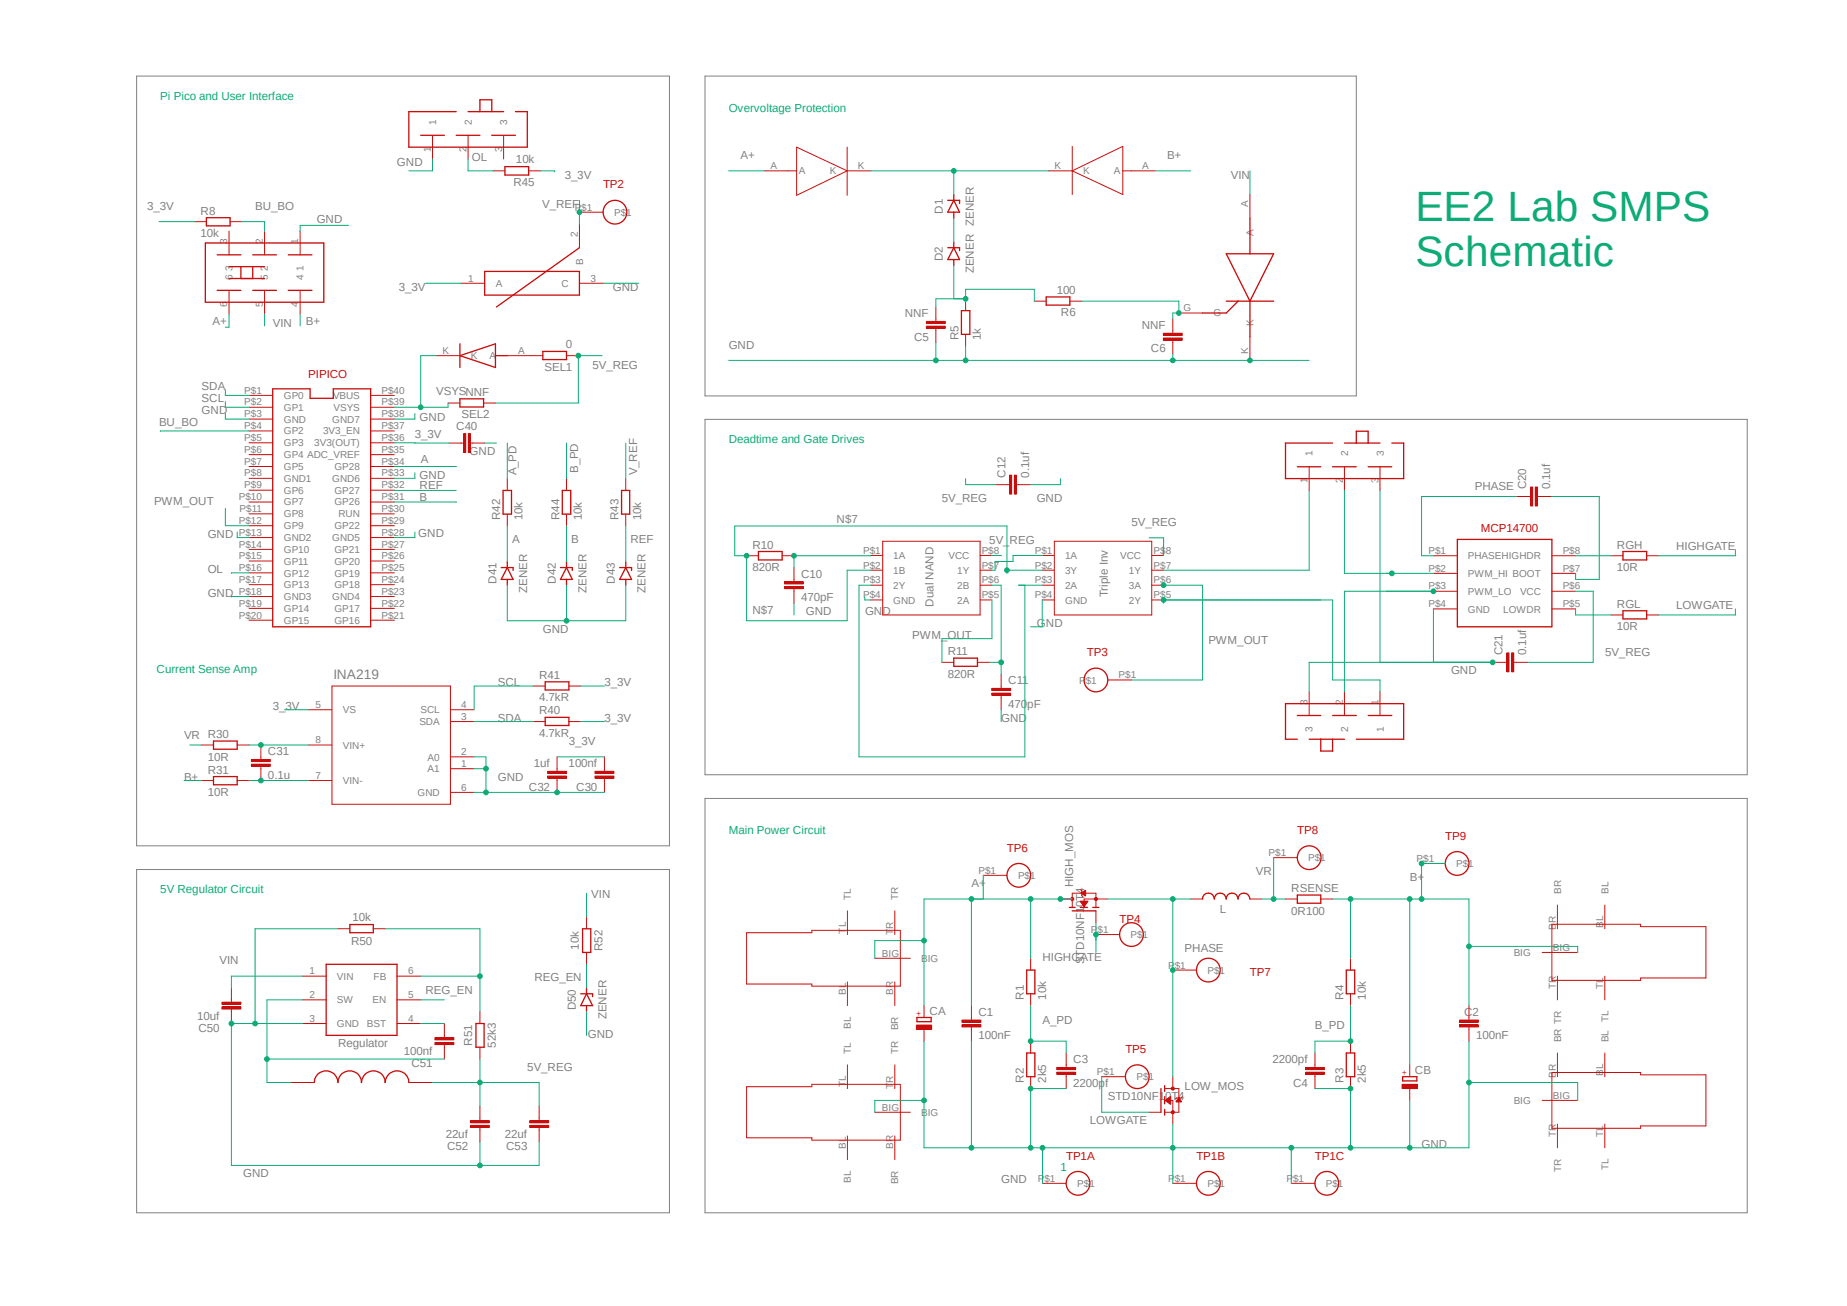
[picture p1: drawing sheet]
<svg xmlns="http://www.w3.org/2000/svg" width="297mm" height="210mm" viewBox="0 0 297 210" stroke-linecap="round" stroke-linejoin="round" font-family="sans-serif">
<path d="M21.9 12.1l259.2 183.1M281.1 12.1l-259.2 183.1" fill="none" stroke="#fff" stroke-width=".16"/>
<path d="M22 12.2h85.7v123.8h-85.7zM113.4 12.2h104.7v51.5h-104.7zM113.4 67.4h167.6v57.2h-167.6zM22 139.8h85.7v55.2h-85.7zM113.4 128.4h167.6v66.6h-167.6z" fill="none" stroke="#808080" stroke-width=".16"/>
<g fill="none" stroke="#c90d0c" stroke-width=".16">
<path d="M93.2 36v3.8M74.1 45.6h3.8M93.2 45.6h3.8M32.4 119.8h1.9M38.1 119.8h1.9M42 119.8v2.3M49.6 114.1h3.8M49.6 119.8h3.8M53.4 110.3h19v19h-19zM72.4 116h3.8M72.4 114.1h3.8M85.8 110.3h1.9"/>
<path d="M91.5 110.3h1.9M32.4 125.5h1.9M38.1 125.5h1.9M40.4 122.9h3.1v.3h-3.1zM40.4 122.1h3.1v.4h-3.1zM42 123.2v2.3M49.6 125.5h3.8M72.4 123.6h3.8M72.4 121.7h3.8M72.4 127.4h3.8M88.1 124h3v.4h-3zM88.1 124.8h3v.3h-3z"/>
<path d="M89.6 121.7v2.3M89.6 125.1v2.3M95.7 124h3v.4h-3zM95.7 124.8h3v.3h-3zM97.2 121.7v2.3M97.2 125.1v2.3M187.3 177h1.3v1.9M187.3 175h2.3v3.9h-2.3M190.1 176.4l-.2 .2h-.7l-.2 .1"/>
</g>
<path d="M93.2 39.8l-13.4 9.6M77.9 43.6h15.3v3.9h-15.3zM34.3 119.2h3.8v1.3h-3.8zM87.7 109.6h3.8v1.4h-3.8zM34.3 124.9h3.8v1.3h-3.8zM186.7 175v3.9M187.3 174.6v.9M187.3 176.4v1.1M187.3 178.4v.9" fill="none" stroke="#c90d0c" stroke-width=".21"/>
<path d="M40.4 123.1h3.1M40.4 122.3h3.1M88.1 124.2h3M88.1 125h3M95.7 124.2h3M95.7 125h3" fill="none" stroke="#c90d0c" stroke-width=".34"/>
<circle cx="188.6" cy="178.9" r=".25" fill="#c90d0c"/>
<circle cx="188.6" cy="178.9" r=".25" fill="none" stroke="#c90d0c" stroke-width=".16"/>
<circle cx="188.6" cy="175.1" r=".25" fill="#c90d0c"/>
<g fill="none" stroke="#c90d0c" stroke-width=".16">
<path d="M184.8 178.9h1.9M188.6 173.1v1.9M188.6 178.9v1.9"/>
<circle cx="188.6" cy="175.1" r=".25"/>
</g>
<path d="M189.6 176.5l.3 .7h-.8z" fill-rule="evenodd" fill="#c90d0c"/>
<path d="M189.6 176.5l.3 .7h-.8z" fill="none" stroke="#c90d0c" stroke-width=".16"/>
<path d="M187.4 177l.9-.6-.1 1.2z" fill-rule="evenodd" fill="#c90d0c"/>
<path d="M187.4 177l.9-.6-.1 1.2z" fill="none" stroke="#c90d0c" stroke-width=".16"/>
<path d="M225.6 173.1h2.2v.7h-2.2z" fill="none" stroke="#c90d0c" stroke-width=".21"/>
<path d="M225.5 174.4h2.4v.6h-2.4z" fill-rule="evenodd" fill="#c90d0c"/>
<path d="M225.5 174.4h2.4v.6h-2.4zM226.7 171.2v1.9M226.7 175v2" fill="none" stroke="#c90d0c" stroke-width=".16"/>
<path d="M147.4 163.6h2.3v.7h-2.3z" fill="none" stroke="#c90d0c" stroke-width=".21"/>
<path d="M147.4 164.8h2.4v.7h-2.4z" fill-rule="evenodd" fill="#c90d0c"/>
<g fill="none" stroke="#c90d0c" stroke-width=".16">
<path d="M120.1 89.4h1.9M125.8 89.4h1.9M126.2 94.3h3v.4h-3zM126.2 93.6h3v.3h-3zM127.7 91.3v2.3M127.7 94.7v2.3M259.1 89.4h1.9M259.1 98.9h1.9M264.8 89.4h1.9M264.8 98.9h1.9M151.5 106.5h1.9M157.2 106.5h1.9"/>
<path d="M159.5 111.5h3v.3h-3zM159.5 110.7h3v.3h-3zM161 108.4v2.3M161 111.8v2.3M240 106.5h2.3M242.3 105h.4v3h-.4zM243.1 105h.3v3h-.3zM243.5 106.5h2.2M228.6 138.9h3.8M158.1 140.8h3.8M165.7 154.1v1.9M165.7 159.8v1.9"/>
<path d="M172.4 145.9v-2.3h3.8v2.3M173.7 143l.2 .3v.7l.2 .2M176.2 144.6h-1.9v1.3M191.5 144.6h1.9M201 144.6h1.9M206.7 144.6h1.9M212.4 144.6h1.9M147.4 164.8h2.4v.7h-2.4zM148.6 161.7v1.9M148.6 165.5v1.9M154.7 164.8h3v.3h-3zM154.7 164h3v.4h-3z"/>
<path d="M156.2 161.7v2.3M156.2 165.1v2.3M165.7 167.4v1.9M165.7 173.1v1.9M177.2 173.1h3.8M234.7 164.8h3v.3h-3zM234.7 164h3v.4h-3zM236.2 161.7v2.3M236.2 165.1v2.3M167.6 190.3h3.8M188.6 190.3h3.8M207.6 190.3h3.9"/>
</g>
<g fill="none" stroke="#c90d0c" stroke-width=".21">
<path d="M122 88.7h3.8v1.3h-3.8zM261 88.7h3.8v1.3h-3.8zM261 98.2h3.8v1.3h-3.8zM153.4 105.8h3.8v1.3h-3.8zM165.1 156h1.3v3.8h-1.3zM172 145.9h.9M172.4 146.5h3.8M173.7 145.9h1.2M175.7 145.9h1M193.4 144.6a.95 .95 0 0 1 .9-1 .95 .95 0 0 1 1 1 .95 .95 0 0 1 .9-1 .95 .95 0 0 1 1 1 .95 .95 0 0 1 .9-1 .95 .95 0 0 1 1 1 .95 .95 0 0 1 .9-1 .95 .95 0 0 1 1 1M208.6 143.9h3.8v1.3h-3.8zM165.1 169.3h1.3v3.8h-1.3z"/>
<circle cx="234.3" cy="138.9" r="1.91"/>
<circle cx="163.8" cy="140.8" r="1.91"/>
<circle cx="182.9" cy="173.1" r="1.91"/>
<circle cx="173.4" cy="190.3" r="1.91"/>
<circle cx="194.3" cy="190.3" r="1.91"/>
<circle cx="213.4" cy="190.3" r="1.91"/>
</g>
<path d="M126.2 94.5h3M126.2 93.7h3M159.5 111.6h3M159.5 110.9h3M242.5 105v3M243.2 105v3M154.7 165h3M154.7 164.2h3M234.7 165h3M234.7 164.2h3" fill="none" stroke="#c90d0c" stroke-width=".34"/>
<circle cx="176.2" cy="144.6" r=".25" fill="#c90d0c"/>
<circle cx="176.2" cy="144.6" r=".25" fill="none" stroke="#c90d0c" stroke-width=".16"/>
<circle cx="172.4" cy="144.6" r=".25" fill="#c90d0c"/>
<g fill="none" stroke="#c90d0c" stroke-width=".16">
<path d="M170.5 144.6h1.9M176.2 144.6h1.9M176.2 146.5v1.9"/>
<circle cx="172.4" cy="144.6" r=".25"/>
</g>
<path d="M173.8 143.6l.8-.4v.9z" fill-rule="evenodd" fill="#c90d0c"/>
<path d="M173.8 143.6l.8-.4v.9z" fill="none" stroke="#c90d0c" stroke-width=".16"/>
<path d="M173.7 144.9h1.3l-.7 .9z" fill-rule="evenodd" fill="#c90d0c"/>
<g fill="none" stroke="#c90d0c" stroke-width=".16">
<path d="M31.3 35.6h1.9M36.8 37.2v3.8M37 35.6h1.9M42.5 37.2v3.8M48.3 37.2v3.8M69.6 21.8v3.8M75.3 21.8v3.8M79.3 27.5h1.9M81 21.8v3.8M85 27.5h1.9M93.2 34.1h3.8M122.9 27.5h5.2"/>
<path d="M128.1 23.7l8.1 3.8-8.1 3.9zM136.2 27.5h3.8M136.2 23.7v7.7M168.6 27.5h3.8M172.4 27.5l8.2-4v7.8zM172.4 23.5v7.8M180.6 27.5h5.2M201 31.3v3.8M36.8 46.7v3.8M42.5 46.7v3.8M48.3 46.7v3.8M70.1 57.2h3.9"/>
<path d="M81.6 57.2h5.7M91.1 57.2h1.9M149 51.7h3v.3h-3zM149 52.5h3v.3h-3zM150.5 49.4v2.2M150.5 52.8v2.3M155.3 48v2M155.3 53.8v1.9M166.3 48.4h1.9M172 48.4h1.9M187.1 53.6h3v.3h-3zM187.1 54.4h3v.3h-3z"/>
<path d="M188.6 51.3v2.3M188.6 54.7v2.3M189.6 50.3h3.8M201 54.1v3.9M40 63.6h3.9M40 65.5h3.9M40 67.4h3.9M40 69.3h3.9M40 71.2h3.9M40 73.1h3.9M40 75h3.9M40 76.9h3.9"/>
<path d="M40 78.8h3.9M59.6 63.6h3.8M59.6 65.5h3.8M59.6 67.4h3.8M59.6 69.3h3.8M59.6 71.2h3.8M59.6 73.1h3.8M59.6 75h3.8M59.6 76.9h3.8M59.6 78.8h3.8M72.1 64.8h1.9M72.2 71.2h2.3"/>
<path d="M74.5 69.7h.4v3.1h-.4zM75.3 69.7h.3v3.1h-.3zM75.6 71.2h2.3M77.8 64.8h1.9M81.6 77v1.9M91.1 77v1.9M100.6 77v1.9M160 77.9h2.3M162.3 76.4h.4v3.1h-.4zM163.1 76.4h.3v3.1h-.3zM163.4 77.9h2.3M210.5 75.1v3.8"/>
<path d="M216.2 75.1v3.8M221.9 75.1v3.8M243.8 79.8h2.3M246.1 78.3h.4v3.1h-.4zM246.9 78.3h.3v3.1h-.3zM247.3 79.8h2.3M40 80.7h3.9M40 82.6h3.9M40 84.5h3.9M40 86.4h3.9M40 88.3h3.9M40 90.2h3.9"/>
<path d="M40 92.1h3.9M40 94h3.9M40 95.9h3.9M40 97.8h3.9M40 99.7h3.9M59.6 80.7h3.8M59.6 82.6h3.8M59.6 84.5h3.8M59.6 86.4h3.8M59.6 88.3h3.8M59.6 90.2h3.8M59.6 92.1h3.8"/>
<path d="M59.6 94h3.8M59.6 95.9h3.8M59.6 97.8h3.8M59.6 99.7h3.8M81.6 82.7v1.9M91.1 82.7v1.9M100.6 82.7v1.9M140 89.3h1.9M140 91.7h1.9M140 94.1h1.9M140 96.5h1.9M141.9 87h15.7v11.9h-15.7z"/>
<path d="M157.6 89.3h1.9M157.6 91.7h1.9M157.6 94.1h1.9M157.6 96.5h1.9M167.6 89.3h1.9M167.6 91.7h1.9M167.6 94.1h1.9M167.6 96.5h1.9M169.5 87h15.7v11.9h-15.7zM185.2 89.3h1.9M185.2 91.7h1.9M185.2 94.1h1.9"/>
<path d="M185.2 96.5h1.9M230.5 89.4h3.8M230.5 92.2h3.8M230.5 95.1h3.8M230.5 97.9h3.8M249.6 89.4h3.8M249.6 92.2h3.8M249.6 95.1h3.8M249.6 97.9h3.8M85.8 116h1.9M91.5 116h1.9M178.1 109.3h3.8"/>
<path d="M210.5 111.3v3.8M216.2 111.3v3.8M221.9 111.3v3.8M204.8 137.9h3.8M37.2 158.9v2.3M48.6 157h3.9M54.4 149.4h1.9M60 149.4h1.9M63.8 157h3.8M94.3 147.4v2M94.3 153.2v1.9M120.1 150h10.5v-.4h14.2v9h-14.2v-.4h-10.5z"/>
<path d="M136.3 146.5v3.8M136.3 157.9v3.8M140.7 154.1h5.7M143.9 146.5v3.8M143.9 157.9v3.8M173.7 144.9h1.3l-.7 .9zM176.2 150.3h3.8M188.6 156h3.8M217.2 154.1v1.9M217.2 159.8v1.9M248 153.2h5.7M249.6 148.6h14.2v.4h10.5v8.3h-10.5v.3h-14.2z"/>
<path d="M250.4 145.5v3.9M250.4 157v3.8M258.1 145.5v3.9M258.1 157v3.8M35.7 161.2h3v.3h-3zM35.7 161.9h3v.4h-3zM37.2 162.3v2.3M46.7 174.1h3.8M48.6 160.8h3.9M48.6 164.6h3.9M63.8 160.8h3.8M63.8 164.6h3.8"/>
<path d="M65.7 174.1h3.9M69.9 166.9h3.1v.3h-3.1zM69.9 167.6h3.1v.4h-3.1zM71.5 164.6v2.3M71.5 168v2.3M77.2 162.7v1.9M77.2 168.4v1.9M77.2 177.9v2.3M86.7 177.9v2.3M120.1 174.8h10.5v-.4h14.2v8.9h-14.2v-.3h-10.5zM136.3 171.2v3.8M140.7 178.9h5.7"/>
<path d="M143.9 171.2v3.8M169.9 172.4h3.1v.4h-3.1zM169.9 171.7h3.1v.3h-3.1zM171.4 169.3v2.3M171.4 172.8v2.2M209.9 171.7h3.1v.3h-3.1zM209.9 172.4h3.1v.4h-3.1zM211.5 169.3v2.3M211.5 172.8v2.2M217.2 167.4v1.9M217.2 173.1v1.9M248 177h5.7"/>
<path d="M249.6 172.5h14.2v.3h10.5v8.3h-10.5v.3h-14.2zM250.4 169.3v3.8M258.1 169.3v3.8M75.6 180.2h3.1v.4h-3.1zM75.6 181h3.1v.3h-3.1zM77.2 181.3v2.3M85.2 180.2h3v.4h-3zM85.2 181h3v.3h-3zM86.7 181.3v2.3M136.3 182.7v3.8M143.9 182.7v3.8M250.4 180.8v3.8"/>
<path d="M258.1 180.8v3.8"/>
</g>
<g fill="none" stroke="#c90d0c" stroke-width=".21">
<path d="M73.4 17.9h-7.7v5.8h19.1v-5.8h-1.9M75.3 17.9h5.7M77.2 17.9v-1.9h1.9v1.9M33 39.1h19.1v9.5h-19.1zM33.2 35h3.8v1.3h-3.8zM67.6 21.8h3.9M73.4 21.8h3.8M79.1 21.8h3.8M81.2 26.8h3.8v1.4h-3.8zM152.4 32.2h1.9v.5M152.4 39.8h1.9v.5M153.4 32.2l.9 1.9h-1.9z"/>
<path d="M153.4 31.3v.9M153.4 34.1v1M153.4 38.9v.9M153.4 39.8l.9 1.9h-1.9zM201 35.1v5.7M34.9 41h3.8M34.9 46.7h3.8M36.8 42.9h5.7M36.8 44.8h5.7M38.7 42.9v1.9M40.6 41h3.8M40.6 42.9v1.9"/>
<path d="M40.6 46.7h3.8M46.4 41h3.8M46.4 46.7h3.8M74 57.2l5.7-1.9v3.8zM74 55.3v3.8M79.7 57.2h1.9M87.3 56.5h3.8v1.3h-3.8zM153.4 41.7v1M154.6 50h1.4v3.8h-1.4zM168.2 47.8h3.8v1.3h-3.8zM197.2 40.8h7.6l-3.8 7.6zM197.2 48.4h7.6"/>
<path d="M199.1 48.4l-1.9 1.9h-3.8M201 48.4v5.7M43.9 62.5h6v1.6h3.7v-1.6h6v38.3h-15.7zM74 64.1h3.8v1.3h-3.8zM80.9 78.9h1.4v3.8h-1.4zM90.4 78.9h1.4v3.8h-1.4zM99.9 78.9h1.4v3.8h-1.4zM208.6 75.1h3.8M214.3 71.2h-7.6v5.8h19v-5.8h-1.9M214.3 75.1h3.8M216.2 71.2h5.7M218.1 71.2v-1.9h1.9v1.9"/>
<path d="M220 75.1h3.8M80.6 91.3h1.9v.4M81.6 91.3l.9 1.9h-1.9zM81.6 90.3v1M81.6 93.2v.9M90.1 91.3h1.9v.4M91.1 91.3l.9 1.9h-1.9zM91.1 90.3v1M91.1 93.2v.9M99.7 91.3h1.9v.4M100.6 91.3l1 1.9h-1.9zM100.6 90.3v1"/>
<path d="M100.6 93.2v.9M234.4 86.7h15.2v14.1h-15.2zM87.7 115.4h3.8v1.3h-3.8zM208.6 115.1h3.8M208.6 118.9h-1.9v-5.7h19v5.7h-7.6M210.5 118.9h5.7M212.4 118.9v1.9h1.9v-1.9M214.3 115.1h3.8M220 115.1h3.8M52.5 155.1h11.3v11.4h-11.3zM56.3 148.7h3.7v1.3h-3.7zM93.4 159.8h1.9v.5"/>
<path d="M93.7 149.4h1.3v3.8h-1.3zM94.3 159.8l1 1.9h-1.9zM94.3 158.9v.9M216.5 156h1.3v3.8h-1.3zM50.5 174.1a1.91 1.91 0 0 1 2-1.9 1.91 1.91 0 0 1 1.9 1.9 1.88 1.88 0 0 1 1.8-1.9 1.88 1.88 0 0 1 1.9 1.9 1.91 1.91 0 0 1 1.9-1.9 1.91 1.91 0 0 1 1.9 1.9 1.91 1.91 0 0 1 1.9-1.9 1.91 1.91 0 0 1 1.9 1.9M76.5 164.6h1.4v3.8h-1.4zM94.3 161.7v1M216.5 169.3h1.3v3.8h-1.3z"/>
<circle cx="98.9" cy="34.1" r="1.91"/>
<circle cx="176.2" cy="109.3" r="1.91"/>
<circle cx="210.5" cy="137.9" r="1.91"/>
<circle cx="181.9" cy="150.3" r="1.91"/>
<circle cx="194.3" cy="156" r="1.91"/>
</g>
<g fill="none" stroke="#c90d0c" stroke-width=".34">
<path d="M149 51.9h3M149 52.6h3M187.1 53.8h3M187.1 54.5h3M74.7 69.7v3.1M75.5 69.7v3.1M162.5 76.4v3.1M163.3 76.4v3.1M246.3 78.3v3.1M247.1 78.3v3.1M35.7 161.3h3M35.7 162.1h3"/>
<path d="M69.9 167h3.1M69.9 167.8h3.1M169.9 172.6h3.1M169.9 171.8h3.1M209.9 172.6h3.1M209.9 171.8h3.1M75.6 180.4h3.1M75.6 181.1h3.1M85.2 180.4h3M85.2 181.1h3"/>
</g>
<path d="M97 45.6h5.7M76.2 127.4h21M76.2 121.7h1.9v5.7M76.2 123.6h1.9" fill="none" stroke="#0dab76" stroke-width=".16"/>
<circle cx="89.6" cy="127.4" r=".38" fill="#0dab76"/>
<circle cx="89.6" cy="127.4" r=".38" fill="none" stroke="#0dab76" stroke-width=".16"/>
<circle cx="78.1" cy="127.4" r=".38" fill="#0dab76"/>
<circle cx="78.1" cy="127.4" r=".38" fill="none" stroke="#0dab76" stroke-width=".16"/>
<circle cx="78.1" cy="123.6" r=".38" fill="#0dab76"/>
<g fill="none" stroke="#0dab76" stroke-width=".16">
<path d="M148.6 167.4v17.2h87.6v-17.2M148.6 177h-7.9v1.9M156.2 167.4v17.2M171.4 175h-5.7v9.6M211.5 175h5.7v9.6M226.7 177v7.6M236.2 174.1h17.5v2.9M167.6 184.6v5.7M188.6 180.8v9.5M207.6 184.6v5.7"/>
<circle cx="78.1" cy="123.6" r=".38"/>
</g>
<circle cx="188.6" cy="184.6" r=".38" fill="#0dab76"/>
<circle cx="188.6" cy="184.6" r=".38" fill="none" stroke="#0dab76" stroke-width=".16"/>
<circle cx="207.6" cy="184.6" r=".38" fill="#0dab76"/>
<circle cx="207.6" cy="184.6" r=".38" fill="none" stroke="#0dab76" stroke-width=".16"/>
<circle cx="217.2" cy="184.6" r=".38" fill="#0dab76"/>
<circle cx="217.2" cy="184.6" r=".38" fill="none" stroke="#0dab76" stroke-width=".16"/>
<circle cx="226.7" cy="184.6" r=".38" fill="#0dab76"/>
<circle cx="226.7" cy="184.6" r=".38" fill="none" stroke="#0dab76" stroke-width=".16"/>
<circle cx="148.6" cy="177" r=".38" fill="#0dab76"/>
<circle cx="148.6" cy="177" r=".38" fill="none" stroke="#0dab76" stroke-width=".16"/>
<circle cx="156.2" cy="184.6" r=".38" fill="#0dab76"/>
<circle cx="156.2" cy="184.6" r=".38" fill="none" stroke="#0dab76" stroke-width=".16"/>
<circle cx="165.7" cy="184.6" r=".38" fill="#0dab76"/>
<circle cx="165.7" cy="184.6" r=".38" fill="none" stroke="#0dab76" stroke-width=".16"/>
<circle cx="167.6" cy="184.6" r=".38" fill="#0dab76"/>
<circle cx="167.6" cy="184.6" r=".38" fill="none" stroke="#0dab76" stroke-width=".16"/>
<circle cx="236.2" cy="174.1" r=".38" fill="#0dab76"/>
<circle cx="236.2" cy="174.1" r=".38" fill="none" stroke="#0dab76" stroke-width=".16"/>
<circle cx="165.7" cy="175" r=".38" fill="#0dab76"/>
<circle cx="165.7" cy="175" r=".38" fill="none" stroke="#0dab76" stroke-width=".16"/>
<circle cx="217.2" cy="175" r=".38" fill="#0dab76"/>
<g fill="none" stroke="#0dab76" stroke-width=".16">
<path d="M127.7 97v1.9M230.5 97.9v8.6h9.5M161 114.1v1.9"/>
<circle cx="217.2" cy="175" r=".38"/>
</g>
<circle cx="240" cy="106.5" r=".38" fill="#0dab76"/>
<g fill="none" stroke="#0dab76" stroke-width=".16">
<path d="M69.6 25.6v1.9h-3.9M36.2 66.5v.9h3.8M66.7 66.5v.9h-3.3M66.7 76v.9h-3.3M77.9 71.2h1.9M221.9 78.9v27.6M38.1 85.6v.8h1.9M40 95.9h-2.8v.1M66.7 85.6v.8h-3.3M81.6 94.1v5.7h19v-5.7M91.1 94.1v5.7M139.1 96v.5h.9"/>
<path d="M167.6 96.5v4.3h-1.9M240 106.5h-29.5v4.8"/>
<circle cx="240" cy="106.5" r=".38"/>
</g>
<circle cx="91.1" cy="99.8" r=".38" fill="#0dab76"/>
<g fill="none" stroke="#0dab76" stroke-width=".16">
<path d="M48.6 164.6h-11.4v22.8h49.5v-3.8M77.2 183.6v3.8"/>
<circle cx="91.1" cy="99.8" r=".38"/>
</g>
<circle cx="37.2" cy="164.6" r=".38" fill="#0dab76"/>
<circle cx="37.2" cy="164.6" r=".38" fill="none" stroke="#0dab76" stroke-width=".16"/>
<circle cx="77.2" cy="187.4" r=".38" fill="#0dab76"/>
<g fill="none" stroke="#0dab76" stroke-width=".16">
<path d="M54.4 149.4h-13.4v15.2"/>
<circle cx="77.2" cy="187.4" r=".38"/>
</g>
<circle cx="41" cy="164.6" r=".38" fill="#0dab76"/>
<g fill="none" stroke="#0dab76" stroke-width=".16">
<path d="M56 36.2h-7.7v1M117.2 58h93.3M150.5 55.1v2.9M155.3 55.7v2.3M188.6 57v1M170.5 77v.9h-4.8M94.3 162.7v3.8"/>
<circle cx="41" cy="164.6" r=".38"/>
</g>
<circle cx="150.5" cy="58" r=".38" fill="#0dab76"/>
<circle cx="150.5" cy="58" r=".38" fill="none" stroke="#0dab76" stroke-width=".16"/>
<circle cx="155.3" cy="58" r=".38" fill="#0dab76"/>
<circle cx="155.3" cy="58" r=".38" fill="none" stroke="#0dab76" stroke-width=".16"/>
<circle cx="188.6" cy="58" r=".38" fill="#0dab76"/>
<circle cx="188.6" cy="58" r=".38" fill="none" stroke="#0dab76" stroke-width=".16"/>
<circle cx="201" cy="58" r=".38" fill="#0dab76"/>
<g fill="none" stroke="#0dab76" stroke-width=".16">
<path d="M36.2 62.7v.9h3.8M36.2 64.6v.9h3.8M36.2 81.7v2.8h3.8M186.7 94.1h6.7v15.2h-11.5M76.2 116h9.6M85.8 110.3h-9.6v3.8"/>
<circle cx="201" cy="58" r=".38"/>
</g>
<circle cx="187.1" cy="94.1" r=".38" fill="#0dab76"/>
<g fill="none" stroke="#0dab76" stroke-width=".16">
<path d="M25.6 35.6h5.7M86.9 27.5h2.3v.1M93.2 32.2v3.8M68.4 45.6h5.7M63.4 71.2h8.8M159.5 96.5v6.2h-8v3.8M45.8 114.1h3.8M93.4 110.3h3.8M93.4 116h3.8M89.6 121.7h7.6"/>
<circle cx="187.1" cy="94.1" r=".38"/>
</g>
<circle cx="93.2" cy="34.1" r=".38" fill="#0dab76"/>
<g fill="none" stroke="#0dab76" stroke-width=".16">
<path d="M100.6 71.2v5.8M40 125.5h9.6"/>
<circle cx="93.2" cy="34.1" r=".38"/>
</g>
<circle cx="42" cy="125.5" r=".38" fill="#0dab76"/>
<g fill="none" stroke="#0dab76" stroke-width=".16">
<path d="M40 119.8h9.6"/>
<circle cx="42" cy="125.5" r=".38"/>
</g>
<circle cx="42" cy="119.8" r=".38" fill="#0dab76"/>
<g fill="none" stroke="#0dab76" stroke-width=".16">
<path d="M159.5 94.1h1.5v14.3M159.1 106.5h1.9"/>
<circle cx="42" cy="119.8" r=".38"/>
</g>
<circle cx="161" cy="106.5" r=".38" fill="#0dab76"/>
<g fill="none" stroke="#0dab76" stroke-width=".16">
<path d="M140 89.3l-12.3 .1v1.9"/>
<circle cx="161" cy="106.5" r=".38"/>
</g>
<circle cx="127.7" cy="89.4" r=".38" fill="#0dab76"/>
<g fill="none" stroke="#0dab76" stroke-width=".16">
<path d="M140 91.7h-3.8v8.1h-16.1v-10.4h-1.9v-4.8h43.7v7.6M161.9 91.7h5.7"/>
<circle cx="127.7" cy="89.4" r=".38"/>
</g>
<circle cx="161.9" cy="91.7" r=".38" fill="#0dab76"/>
<circle cx="161.9" cy="91.7" r=".38" fill="none" stroke="#0dab76" stroke-width=".16"/>
<circle cx="120.1" cy="89.4" r=".38" fill="#0dab76"/>
<g fill="none" stroke="#0dab76" stroke-width=".16">
<path d="M217.2 161.7v5.7h-5.7v1.9"/>
<circle cx="120.1" cy="89.4" r=".38"/>
</g>
<circle cx="217.2" cy="167.4" r=".38" fill="#0dab76"/>
<g fill="none" stroke="#0dab76" stroke-width=".16">
<path d="M91.1 71.2v5.8M243.8 79.8h-15.2v9.6h1.9M249.6 79.8h7.6v13.4h-3.8v-1M178.1 144.6h13.4M188.6 144.6v28.5"/>
<circle cx="217.2" cy="167.4" r=".38"/>
</g>
<circle cx="188.6" cy="156" r=".38" fill="#0dab76"/>
<circle cx="188.6" cy="156" r=".38" fill="none" stroke="#0dab76" stroke-width=".16"/>
<circle cx="188.6" cy="144.6" r=".38" fill="#0dab76"/>
<g fill="none" stroke="#0dab76" stroke-width=".16">
<path d="M140 94.1h-1.9v27.6h26.7v-27.6M167.6 89.3h-4.7v1h-2.9v1.4h-.5M167.6 94.1h-3.7M253.4 89.4h5.7M253.4 97.9v1h5.7M176.2 148.4v2.9"/>
<circle cx="188.6" cy="144.6" r=".38"/>
</g>
<circle cx="176.2" cy="150.3" r=".38" fill="#0dab76"/>
<g fill="none" stroke="#0dab76" stroke-width=".16">
<path d="M279.1 88.4v1h-12.4M279.1 97.9v1h-12.4M204.8 137.9v6.7M176.2 150.3v2.9M202.9 144.6h3.8M177.2 173.1v5.8h7.6"/>
<circle cx="176.2" cy="150.3" r=".38"/>
</g>
<circle cx="204.8" cy="144.6" r=".38" fill="#0dab76"/>
<g fill="none" stroke="#0dab76" stroke-width=".16">
<path d="M30.5 119.8h1.9M165.7 161.7v5.7h5.7v1.9"/>
<circle cx="204.8" cy="144.6" r=".38"/>
</g>
<circle cx="165.7" cy="167.4" r=".38" fill="#0dab76"/>
<g fill="none" stroke="#0dab76" stroke-width=".16">
<path d="M81.6 71.2v5.8M156.2 144.6v17.1M158.1 140.8v3.8h-9.5v17.1"/>
<circle cx="165.7" cy="167.4" r=".38"/>
</g>
<circle cx="156.2" cy="144.6" r=".38" fill="#0dab76"/>
<g fill="none" stroke="#0dab76" stroke-width=".16">
<path d="M148.6 151.3h-7.9v2.8"/>
<circle cx="156.2" cy="144.6" r=".38"/>
</g>
<circle cx="148.6" cy="151.3" r=".38" fill="#0dab76"/>
<g fill="none" stroke="#0dab76" stroke-width=".16">
<path d="M165.7 144.6h6.7"/>
<circle cx="148.6" cy="151.3" r=".38"/>
</g>
<circle cx="170.5" cy="144.6" r=".38" fill="#0dab76"/>
<g fill="none" stroke="#0dab76" stroke-width=".16">
<path d="M156.2 144.6h9.5v9.5"/>
<circle cx="170.5" cy="144.6" r=".38"/>
</g>
<circle cx="165.7" cy="144.6" r=".38" fill="#0dab76"/>
<g fill="none" stroke="#0dab76" stroke-width=".16">
<path d="M117.2 27.5h5.7M36.8 50.5v2.1h-.6M232.4 138.9h-3.8v5.7M226.7 144.6v26.6M236.2 152.2v-7.6h-19v9.5"/>
<circle cx="165.7" cy="144.6" r=".38"/>
</g>
<circle cx="228.6" cy="144.6" r=".38" fill="#0dab76"/>
<circle cx="228.6" cy="144.6" r=".38" fill="none" stroke="#0dab76" stroke-width=".16"/>
<circle cx="226.7" cy="144.6" r=".38" fill="#0dab76"/>
<circle cx="226.7" cy="144.6" r=".38" fill="none" stroke="#0dab76" stroke-width=".16"/>
<circle cx="228.6" cy="138.9" r=".38" fill="#0dab76"/>
<g fill="none" stroke="#0dab76" stroke-width=".16">
<path d="M253.7 153.2v-1h-17.5v9.5"/>
<circle cx="228.6" cy="138.9" r=".38"/>
</g>
<circle cx="236.2" cy="152.2" r=".38" fill="#0dab76"/>
<g fill="none" stroke="#0dab76" stroke-width=".16">
<path d="M214.3 144.6h2.9"/>
<circle cx="236.2" cy="152.2" r=".38"/>
</g>
<circle cx="217.2" cy="144.6" r=".38" fill="#0dab76"/>
<g fill="none" stroke="#0dab76" stroke-width=".16">
<path d="M75.3 25.6v1.9h4M185.8 27.5h5.7M48.3 50.5v1.9M40 92.1h-2.8v.1M222.9 92.2h7.6M29.6 125.5h2.8"/>
<circle cx="217.2" cy="144.6" r=".38"/>
</g>
<circle cx="223.8" cy="92.2" r=".38" fill="#0dab76"/>
<g fill="none" stroke="#0dab76" stroke-width=".16">
<path d="M216.2 78.9v13.3h7.6M230.5 95.1h-14.3v16.2"/>
<circle cx="223.8" cy="92.2" r=".38"/>
</g>
<circle cx="230.5" cy="95.1" r=".38" fill="#0dab76"/>
<g fill="none" stroke="#0dab76" stroke-width=".16">
<path d="M187.1 97v-.5h27.2v12.8h7.6v2"/>
<circle cx="230.5" cy="95.1" r=".38"/>
</g>
<circle cx="187.1" cy="96.5" r=".38" fill="#0dab76"/>
<g fill="none" stroke="#0dab76" stroke-width=".16">
<path d="M201 27.5v3.8M42.5 50.5v1.9M63.4 75l10 .1M63.4 78.8l10 .1M210.5 78.9v12.8h-23.4M63.4 80.7l10 .1M81.6 84.6v5.7M91.1 84.6v5.7M100.6 84.6v5.7M48.6 157h-11.4v1.9M94.3 143.6v3.8M42.9 170.3h28.6"/>
<path d="M48.6 160.8h-5.7v13.3h3.8"/>
<circle cx="187.1" cy="96.5" r=".38"/>
</g>
<circle cx="42.9" cy="170.3" r=".38" fill="#0dab76"/>
<g fill="none" stroke="#0dab76" stroke-width=".16">
<path d="M69.6 174.1h17.1v3.8M77.2 170.3v7.6"/>
<circle cx="42.9" cy="170.3" r=".38"/>
</g>
<circle cx="77.2" cy="174.1" r=".38" fill="#0dab76"/>
<g fill="none" stroke="#0dab76" stroke-width=".16">
<path d="M96.8 57.2h-3.8v7.6h-13.3M159.5 89.3l1.5 .1M184.8 86.5h2.3v2.8M253.4 95.1h2.8v11.4h-10.5"/>
<circle cx="77.2" cy="174.1" r=".38"/>
</g>
<circle cx="93" cy="57.2" r=".38" fill="#0dab76"/>
<g fill="none" stroke="#0dab76" stroke-width=".16">
<path d="M155.3 77v.9h4.7M61.9 149.4h15.3v13.3M67.6 157h9.6M67.6 164.6h3.9"/>
<circle cx="93" cy="57.2" r=".38"/>
</g>
<circle cx="77.2" cy="157" r=".38" fill="#0dab76"/>
<g fill="none" stroke="#0dab76" stroke-width=".16">
<path d="M70.1 57.2h-2.5v8.3M72.1 64.8v.7h-8.7M94.3 155.1v3.8M67.6 160.8h3.9"/>
<circle cx="77.2" cy="157" r=".38"/>
</g>
<circle cx="67.6" cy="65.5" r=".38" fill="#0dab76"/>
<g fill="none" stroke="#0dab76" stroke-width=".16">
<path d="M38.9 35.6h3.6v1.6M140 27.5h28.6M153.4 27.5v3.8M153.4 35.1v3.8M40 69.3h-14.2"/>
<circle cx="67.6" cy="65.5" r=".38"/>
</g>
<circle cx="153.4" cy="27.5" r=".38" fill="#0dab76"/>
<g fill="none" stroke="#0dab76" stroke-width=".16">
<path d="M153.4 42.7v5.3M166.3 48.4v-1.9h-11v1.5h-4.8v1.4"/>
<circle cx="153.4" cy="27.5" r=".38"/>
</g>
<circle cx="155.3" cy="48" r=".38" fill="#0dab76"/>
<g fill="none" stroke="#0dab76" stroke-width=".16">
<path d="M173.9 48.4h15.7v1.9h-1v1"/>
<circle cx="155.3" cy="48" r=".38"/>
</g>
<circle cx="189.6" cy="50.3" r=".38" fill="#0dab76"/>
<circle cx="189.6" cy="50.3" r=".38" fill="none" stroke="#0dab76" stroke-width=".16"/>
<g font-size="6.8" fill="#0dab76">
<text x="227.6" y="35.5">EE2 Lab SMPS</text>
<text x="227.6" y="42.7">Schematic</text>
</g>
<text font-size="2.2" fill="#808080" x="53.6" y="109.2">INA219</text>
<g font-size="1.9" fill="#0dab76">
<text x="25.8" y="16">Pi Pico and User Interface</text>
<text x="117.2" y="17.9">Overvoltage Protection</text>
<text x="117.2" y="71.2">Deadtime and Gate Drives</text>
<text x="25.2" y="108.2">Current Sense Amp</text>
<text x="117.2" y="134.1">Main Power Circuit</text>
<text x="25.8" y="143.6">5V Regulator Circuit</text>
<text x="170.5" y="188.4">1</text>
</g>
<g font-size="1.9" fill="#808080">
<text x="63.8" y="26.7">GND</text>
<text x="75.9" y="25.9">OL</text>
<text x="82.5" y="29.9">R45</text>
<text x="83" y="26.3">10k</text>
<text x="90.8" y="28.8">3_3V</text>
<text x="119.1" y="25.6">A+</text>
<text x="187.7" y="25.6">B+</text>
<text x="197.9" y="28.8">VIN</text>
<text x="23.7" y="33.7">3_3V</text>
<text x="32.3" y="34.5">R8</text>
<text x="41" y="33.7">BU_BO</text>
<text x="50.9" y="35.9">GND</text>
<text x="87.2" y="33.5">V_REF</text>
<text x="151.6" y="34.4" transform="rotate(-90 151.6 34.4)">D1</text>
<text x="32.3" y="38.1">10k</text>
<text x="151.6" y="42" transform="rotate(-90 151.6 42)">D2</text>
<text x="156.6" y="36.3" transform="rotate(-90 156.6 36.3)">ZENER</text>
<text x="64.1" y="46.9">3_3V</text>
<text x="98.6" y="46.9">GND</text>
<text x="156.6" y="43.9" transform="rotate(-90 156.6 43.9)">ZENER</text>
<text x="169.9" y="47.2">100</text>
<text x="34.2" y="52.2">A+</text>
<text x="43.9" y="52.6">VIN</text>
<text x="49.2" y="52.2">B+</text>
<text x="145.5" y="51">NNF</text>
<text x="170.6" y="50.8">R6</text>
<text x="183.6" y="52.9">NNF</text>
<text x="87.5" y="59.6">SEL1</text>
<text x="91" y="56">0</text>
<text x="95.3" y="59.3">5V_REG</text>
<text x="117.2" y="56">GND</text>
<text x="147" y="54.8">C5</text>
<text x="154.1" y="54.7" transform="rotate(-90 154.1 54.7)">R5</text>
<text x="157.7" y="54.7" transform="rotate(-90 157.7 54.7)">1k</text>
<text x="185.1" y="56.7">C6</text>
<text x="32.4" y="62.7">SDA</text>
<text x="32.4" y="64.6">SCL</text>
<text x="70.1" y="63.6">VSYSNNF</text>
<text x="25.6" y="68.6">BU_BO</text>
<text x="32.4" y="66.5">GND</text>
<text x="66.7" y="70.4">3_3V</text>
<text x="67.5" y="67.6">GND</text>
<text x="73.4" y="69.1">C40</text>
<text x="74.2" y="67.2">SEL2</text>
<text x="67.5" y="77">GND</text>
<text x="67.6" y="74.5">A</text>
<text x="75.5" y="73.2">GND</text>
<text x="83.1" y="76.5" transform="rotate(-90 83.1 76.5)">A_PD</text>
<text x="93" y="76.1" transform="rotate(-90 93 76.1)">B_PD</text>
<text x="102.5" y="76.5" transform="rotate(-90 102.5 76.5)">V_REF</text>
<text x="161.7" y="76.8" transform="rotate(-90 161.7 76.8)">C12</text>
<text x="165.5" y="76.8" transform="rotate(-90 165.5 76.8)">0.1uf</text>
<text x="24.8" y="81.2">PWM_OUT</text>
<text x="67.5" y="80.6">B</text>
<text x="67.5" y="78.7">REF</text>
<text x="80.4" y="83.6" transform="rotate(-90 80.4 83.6)">R42</text>
<text x="84" y="83.6" transform="rotate(-90 84 83.6)">10k</text>
<text x="90" y="83.6" transform="rotate(-90 90 83.6)">R44</text>
<text x="93.6" y="83.6" transform="rotate(-90 93.6 83.6)">10k</text>
<text x="99.5" y="83.6" transform="rotate(-90 99.5 83.6)">R43</text>
<text x="103.1" y="83.6" transform="rotate(-90 103.1 83.6)">10k</text>
<text x="151.5" y="80.8">5V_REG</text>
<text x="166.7" y="80.8">GND</text>
<text x="237.2" y="78.9">PHASE</text>
<text x="245.4" y="78.7" transform="rotate(-90 245.4 78.7)">C20</text>
<text x="249.3" y="78.7" transform="rotate(-90 249.3 78.7)">0.1uf</text>
<text x="33.4" y="86.5">GND</text>
<text x="67.3" y="86.3">GND</text>
<text x="82.3" y="87.2">A</text>
<text x="91.9" y="87.2">B</text>
<text x="101.4" y="87.2">REF</text>
<text x="121" y="88.2">R10</text>
<text x="134.5" y="84">N$7</text>
<text x="159.1" y="87.5">5V_REG</text>
<text x="181.9" y="84.6">5V_REG</text>
<text x="260" y="88.2">RGH</text>
<text x="269.5" y="88.4">HIGHGATE</text>
<text x="33.4" y="92.2">OL</text>
<text x="79.8" y="93.9" transform="rotate(-90 79.8 93.9)">D41</text>
<text x="84.8" y="95.3" transform="rotate(-90 84.8 95.3)">ZENER</text>
<text x="89.4" y="93.9" transform="rotate(-90 89.4 93.9)">D42</text>
<text x="94.3" y="95.3" transform="rotate(-90 94.3 95.3)">ZENER</text>
<text x="98.9" y="93.9" transform="rotate(-90 98.9 93.9)">D43</text>
<text x="103.8" y="95.3" transform="rotate(-90 103.8 95.3)">ZENER</text>
<text x="121" y="91.8">820R</text>
<text x="128.8" y="92.9">C10</text>
<text x="260" y="91.8">10R</text>
<text x="33.4" y="96">GND</text>
<text x="87.3" y="101.7">GND</text>
<text x="121" y="98.7">N$7</text>
<text x="128.8" y="96.7">470pF</text>
<text x="129.6" y="98.9">GND</text>
<text x="139.1" y="98.9">GND</text>
<text x="150.1" y="97.5" transform="rotate(-90 150.1 97.5)">Dual NAND</text>
<text x="166.8" y="100.8">GND</text>
<text x="178.1" y="96" transform="rotate(-90 178.1 96)">Triple Inv</text>
<text x="260" y="101.3">10R</text>
<text x="260" y="97.7">RGL</text>
<text x="269.5" y="97.9">LOWGATE</text>
<text x="146.7" y="102.7">PWM_OUT</text>
<text x="152.4" y="105.4">R11</text>
<text x="194.3" y="103.6">PWM_OUT</text>
<text x="241.6" y="105.4" transform="rotate(-90 241.6 105.4)">C21</text>
<text x="245.4" y="105.4" transform="rotate(-90 245.4 105.4)">0.1uf</text>
<text x="258.1" y="105.5">5V_REG</text>
<text x="80.1" y="110.3">SCL</text>
<text x="86.7" y="112.8">4.7kR</text>
<text x="86.7" y="109.2">R41</text>
<text x="97.2" y="110.3">3_3V</text>
<text x="152.4" y="109">820R</text>
<text x="162.1" y="113.8">470pF</text>
<text x="162.1" y="110">C11</text>
<text x="233.3" y="108.4">GND</text>
<text x="29.6" y="118.9">VR R30</text>
<text x="43.9" y="114.1">3_3V</text>
<text x="80.1" y="116">SDA</text>
<text x="86.7" y="118.5">4.7kR</text>
<text x="86.7" y="114.9">R40</text>
<text x="91.5" y="119.8">3_3V</text>
<text x="97.2" y="116">3_3V</text>
<text x="161" y="116">GND</text>
<text x="29.6" y="125.5">B+</text>
<text x="33.4" y="122.3">10R</text>
<text x="33.4" y="124.4">R31</text>
<text x="43.1" y="125.3">0.1u</text>
<text x="43.1" y="121.5">C31</text>
<text x="80.1" y="125.5">GND</text>
<text x="85.9" y="123.3">1uf</text>
<text x="91.4" y="123.3">100nf</text>
<text x="33.4" y="128">10R</text>
<text x="85" y="127.1">C32</text>
<text x="92.7" y="127.1">C30</text>
<text x="156.2" y="142.7">A+</text>
<text x="172.6" y="142.7" transform="rotate(-90 172.6 142.7)">HIGH_MOS</text>
<text x="201.9" y="140.8">VR</text>
<text x="207.6" y="143.5">RSENSE</text>
<text x="226.7" y="141.7">B+</text>
<text x="56.7" y="148.1">10k</text>
<text x="95.1" y="144.4">VIN</text>
<text x="196.2" y="146.9">L</text>
<text x="207.6" y="147.1">0R100</text>
<text x="35.3" y="155.1">VIN</text>
<text x="56.5" y="151.9">R50</text>
<text x="93.1" y="152.7" transform="rotate(-90 93.1 152.7)">10k</text>
<text x="96.9" y="152.9" transform="rotate(-90 96.9 152.9)">R52</text>
<text x="167.6" y="154.5">HIGHGATE</text>
<text x="174.3" y="155.1" transform="rotate(-90 174.3 155.1)">STD10NF10T4</text>
<text x="190.5" y="153.2">PHASE</text>
<text x="68.4" y="159.8">REG_EN</text>
<text x="85.9" y="157.7">REG_EN</text>
<text x="164.6" y="160.8" transform="rotate(-90 164.6 160.8)">R1</text>
<text x="168.2" y="160.8" transform="rotate(-90 168.2 160.8)">10k</text>
<text x="216" y="160.8" transform="rotate(-90 216 160.8)">R4</text>
<text x="219.6" y="160.8" transform="rotate(-90 219.6 160.8)">10k</text>
<text x="31.7" y="164">10uf</text>
<text x="31.9" y="165.9">C50</text>
<text x="92.6" y="162.5" transform="rotate(-90 92.6 162.5)">D50</text>
<text x="94.5" y="166.9">GND</text>
<text x="97.5" y="163.9" transform="rotate(-90 97.5 163.9)">ZENER</text>
<text x="149.5" y="163.3">CA</text>
<text x="157.4" y="167.1">100nF</text>
<text x="157.4" y="163.3">C1</text>
<text x="167.6" y="164.6">A_PD</text>
<text x="211.5" y="165.5">B_PD</text>
<text x="235.5" y="163.3">C2</text>
<text x="237.4" y="167.1">100nF</text>
<text x="54.4" y="168.4">Regulator</text>
<text x="64.9" y="169.7">100nf</text>
<text x="66.2" y="171.6">C51</text>
<text x="75.9" y="168.2" transform="rotate(-90 75.9 168.2)">R51</text>
<text x="79.7" y="168.5" transform="rotate(-90 79.7 168.5)">52k3</text>
<text x="84.8" y="172.2">5V_REG</text>
<text x="172.6" y="170.9">C3</text>
<text x="204.6" y="170.9">2200pf</text>
<text x="227.5" y="172.8">CB</text>
<text x="164.6" y="174.1" transform="rotate(-90 164.6 174.1)">R2</text>
<text x="168.2" y="174.1" transform="rotate(-90 168.2 174.1)">2k5</text>
<text x="172.6" y="174.8">2200pf</text>
<text x="178.1" y="177">STD10NF10T4</text>
<text x="190.5" y="175.3">LOW_MOS</text>
<text x="207.9" y="174.8">C4</text>
<text x="216" y="174.1" transform="rotate(-90 216 174.1)">R3</text>
<text x="219.6" y="174.1" transform="rotate(-90 219.6 174.1)">2k5</text>
<text x="71.7" y="183">22uf</text>
<text x="71.9" y="184.9">C52</text>
<text x="81.2" y="183">22uf</text>
<text x="81.4" y="184.9">C53</text>
<text x="175.3" y="180.8">LOWGATE</text>
<text x="228.6" y="184.6">GND</text>
<text x="39.1" y="189.3">GND</text>
<text x="161" y="190.3">GND</text>
</g>
<g font-size="1.9" fill="#c90d0c">
<text x="97" y="30.3">TP2</text>
<text x="49.6" y="60.8">PIPICO</text>
<text x="238.1" y="85.6">MCP14700</text>
<text x="174.8" y="105.5">TP3</text>
<text x="161.9" y="136.9">TP6</text>
<text x="208.6" y="134.1">TP8</text>
<text x="232.4" y="135">TP9</text>
<text x="180" y="148.4">TP4</text>
<text x="201" y="157">TP7</text>
<text x="181" y="169.3">TP5</text>
<text x="171.4" y="186.5">TP1A</text>
<text x="192.4" y="186.5">TP1B</text>
<text x="211.5" y="186.5">TP1C</text>
</g>
<g font-size="1.6" fill="#808080">
<text x="70.1" y="20" transform="rotate(-90 70.1 20)">1</text>
<text x="75.9" y="20" transform="rotate(-90 75.9 20)">2</text>
<text x="81.6" y="20" transform="rotate(-90 81.6 20)">3</text>
<text x="69.3" y="24.4" transform="rotate(-90 69.3 24.4)">1</text>
<text x="75" y="24.4" transform="rotate(-90 75 24.4)">2</text>
<text x="80.7" y="24.4" transform="rotate(-90 80.7 24.4)">3</text>
<text x="123.9" y="27.2">A</text>
<text x="128.4" y="28">A</text>
<text x="133.4" y="28">K</text>
<text x="138" y="27.2">K</text>
<text x="169.6" y="27.2">K</text>
<text x="174.2" y="28">K</text>
<text x="179.1" y="28">A</text>
<text x="183.7" y="27.2">A</text>
<text x="92.4" y="33.9">P$1</text>
<text x="98.8" y="34.7">P$1</text>
<text x="200.7" y="33.3" transform="rotate(-90 200.7 33.3)">A</text>
<text x="36.5" y="39.2" transform="rotate(-90 36.5 39.2)">3</text>
<text x="42.2" y="39.2" transform="rotate(-90 42.2 39.2)">2</text>
<text x="48" y="39.2" transform="rotate(-90 48 39.2)">1</text>
<text x="92.9" y="38.1" transform="rotate(-90 92.9 38.1)">2</text>
<text x="201.6" y="37.9" transform="rotate(-90 201.6 37.9)">A</text>
<text x="37.4" y="45" transform="rotate(-90 37.4 45)">6</text>
<text x="37.4" y="43.6" transform="rotate(-90 37.4 43.6)">3</text>
<text x="43.1" y="45" transform="rotate(-90 43.1 45)">5</text>
<text x="43.1" y="43.6" transform="rotate(-90 43.1 43.6)">2</text>
<text x="48.8" y="45" transform="rotate(-90 48.8 45)">4</text>
<text x="48.8" y="43.6" transform="rotate(-90 48.8 43.6)">1</text>
<text x="75.3" y="45.3">1</text>
<text x="79.7" y="46.1">A</text>
<text x="90.3" y="46.1">C</text>
<text x="93.8" y="42.7" transform="rotate(-90 93.8 42.7)">B</text>
<text x="95" y="45.3">3</text>
<text x="36.5" y="49.4" transform="rotate(-90 36.5 49.4)">6</text>
<text x="42.2" y="49.4" transform="rotate(-90 42.2 49.4)">5</text>
<text x="48" y="49.4" transform="rotate(-90 48 49.4)">4</text>
<text x="190.3" y="50">G</text>
<text x="195.1" y="50.9">G</text>
<text x="201.6" y="52.4" transform="rotate(-90 201.6 52.4)">K</text>
<text x="71.2" y="56.9">K</text>
<text x="75.7" y="57.7">K</text>
<text x="78.7" y="57.7">A</text>
<text x="83.3" y="56.9">A</text>
<text x="200.7" y="56.9" transform="rotate(-90 200.7 56.9)">K</text>
<text x="39.3" y="63.3">P$1</text>
<text x="39.3" y="65.2">P$2</text>
<text x="45.6" y="64.1">GP0</text>
<text x="53.6" y="64.1">VBUS</text>
<text x="61.3" y="65.2">P$39</text>
<text x="61.3" y="63.3">P$40</text>
<text x="39.3" y="67.1">P$3</text>
<text x="39.3" y="69">P$4</text>
<text x="39.3" y="70.9">P$5</text>
<text x="45.6" y="66">GP1</text>
<text x="45.6" y="67.9">GND</text>
<text x="45.6" y="69.8">GP2</text>
<text x="45.6" y="71.8">GP3</text>
<text x="50.5" y="71.8">3V3(OUT)</text>
<text x="51.9" y="69.8">3V3_EN</text>
<text x="53.4" y="67.9">GND7</text>
<text x="53.6" y="66">VSYS</text>
<text x="61.3" y="70.9">P$36</text>
<text x="61.3" y="69">P$37</text>
<text x="61.3" y="67.1">P$38</text>
<text x="39.3" y="72.8">P$6</text>
<text x="39.3" y="74.7">P$7</text>
<text x="39.3" y="76.6">P$8</text>
<text x="45.6" y="73.7">GP4 ADC_VREF</text>
<text x="45.6" y="75.6">GP5</text>
<text x="45.6" y="77.5">GND1</text>
<text x="53.4" y="77.5">GND6</text>
<text x="53.8" y="75.6">GP28</text>
<text x="61.3" y="76.6">P$33</text>
<text x="61.3" y="74.7">P$34</text>
<text x="61.3" y="72.8">P$35</text>
<text x="210.2" y="77.7" transform="rotate(-90 210.2 77.7)">1</text>
<text x="211.1" y="73.3" transform="rotate(-90 211.1 73.3)">1</text>
<text x="215.9" y="77.7" transform="rotate(-90 215.9 77.7)">2</text>
<text x="216.8" y="73.3" transform="rotate(-90 216.8 73.3)">2</text>
<text x="221.7" y="77.7" transform="rotate(-90 221.7 77.7)">3</text>
<text x="222.5" y="73.3" transform="rotate(-90 222.5 73.3)">3</text>
<text x="38.4" y="80.4">P$10</text>
<text x="38.5" y="82.3">P$11</text>
<text x="39.3" y="78.5">P$9</text>
<text x="45.6" y="79.4">GP6</text>
<text x="45.6" y="81.3">GP7</text>
<text x="45.6" y="83.2">GP8</text>
<text x="53.8" y="81.3">GP26</text>
<text x="53.8" y="79.4">GP27</text>
<text x="54.4" y="83.2">RUN</text>
<text x="61.3" y="82.3">P$30</text>
<text x="61.3" y="80.4">P$31</text>
<text x="61.3" y="78.5">P$32</text>
<text x="38.4" y="84.2">P$12</text>
<text x="38.4" y="86.1">P$13</text>
<text x="38.4" y="88.1">P$14</text>
<text x="38.4" y="90">P$15</text>
<text x="45.6" y="85.1">GP9</text>
<text x="45.6" y="87">GND2</text>
<text x="45.6" y="88.9">GP10</text>
<text x="53.4" y="87">GND5</text>
<text x="53.8" y="88.9">GP21</text>
<text x="53.8" y="85.1">GP22</text>
<text x="61.3" y="90">P$26</text>
<text x="61.3" y="88.1">P$27</text>
<text x="61.3" y="86.1">P$28</text>
<text x="61.3" y="84.2">P$29</text>
<text x="138.8" y="89">P$1</text>
<text x="143.6" y="89.9">1A</text>
<text x="152.5" y="89.9">VCC</text>
<text x="157.9" y="89">P$8</text>
<text x="166.4" y="89">P$1</text>
<text x="171.3" y="89.9">1A</text>
<text x="180.1" y="89.9">VCC</text>
<text x="185.5" y="89">P$8</text>
<text x="229.7" y="89.1">P$1</text>
<text x="236.1" y="89.9">PHASEHIGHDR</text>
<text x="251.3" y="89.1">P$8</text>
<text x="38.4" y="91.9">P$16</text>
<text x="38.4" y="93.8">P$17</text>
<text x="38.4" y="95.7">P$18</text>
<text x="45.6" y="90.8">GP11</text>
<text x="45.6" y="92.7">GP12</text>
<text x="45.6" y="94.6">GP13</text>
<text x="53.8" y="94.6">GP18</text>
<text x="53.8" y="92.7">GP19</text>
<text x="53.8" y="90.8">GP20</text>
<text x="61.3" y="95.7">P$23</text>
<text x="61.3" y="93.8">P$24</text>
<text x="61.3" y="91.9">P$25</text>
<text x="138.8" y="91.4">P$2</text>
<text x="138.8" y="93.8">P$3</text>
<text x="143.6" y="92.3">1B</text>
<text x="143.6" y="94.7">2Y</text>
<text x="153.9" y="94.7">2B</text>
<text x="153.9" y="92.3">1Y</text>
<text x="157.9" y="93.8">P$6</text>
<text x="157.9" y="91.4">P$7</text>
<text x="166.4" y="91.4">P$2</text>
<text x="166.4" y="93.8">P$3</text>
<text x="171.3" y="92.3">3Y</text>
<text x="171.3" y="94.7">2A</text>
<text x="181.5" y="94.7">3A</text>
<text x="181.5" y="92.3">1Y</text>
<text x="185.5" y="93.8">P$6</text>
<text x="185.5" y="91.4">P$7</text>
<text x="229.7" y="91.9">P$2</text>
<text x="229.7" y="94.8">P$3</text>
<text x="236.1" y="92.8">PWM_HI BOOT</text>
<text x="236.1" y="95.6">PWM_LO</text>
<text x="244.4" y="95.6">VCC</text>
<text x="251.3" y="94.8">P$6</text>
<text x="251.3" y="91.9">P$7</text>
<text x="38.4" y="97.6">P$19</text>
<text x="38.4" y="99.5">P$20</text>
<text x="45.6" y="96.5">GND3</text>
<text x="45.6" y="98.4">GP14</text>
<text x="45.6" y="100.3">GP15</text>
<text x="53.4" y="96.5">GND4</text>
<text x="53.8" y="100.3">GP16</text>
<text x="53.8" y="98.4">GP17</text>
<text x="61.3" y="99.5">P$21</text>
<text x="61.3" y="97.6">P$22</text>
<text x="138.8" y="96.2">P$4</text>
<text x="143.6" y="97.1">GND</text>
<text x="153.9" y="97.1">2A</text>
<text x="157.9" y="96.2">P$5</text>
<text x="166.4" y="96.2">P$4</text>
<text x="171.3" y="97.1">GND</text>
<text x="181.5" y="97.1">2Y</text>
<text x="185.5" y="96.2">P$5</text>
<text x="229.7" y="97.7">P$4</text>
<text x="236.1" y="98.5">GND</text>
<text x="241.7" y="98.5">LOWDR</text>
<text x="251.3" y="97.7">P$5</text>
<text x="50.8" y="113.8">5</text>
<text x="74.2" y="113.8">4</text>
<text x="173.5" y="109.9">P$1</text>
<text x="179.9" y="109.1">P$1</text>
<text x="210.2" y="113.3" transform="rotate(-90 210.2 113.3)">3</text>
<text x="215.9" y="113.3" transform="rotate(-90 215.9 113.3)">2</text>
<text x="221.7" y="113.3" transform="rotate(-90 221.7 113.3)">1</text>
<text x="50.8" y="119.5">8</text>
<text x="55.1" y="114.7">VS</text>
<text x="67.4" y="116.6">SDA</text>
<text x="67.6" y="114.7">SCL</text>
<text x="74.2" y="115.7">3</text>
<text x="211.1" y="117.7" transform="rotate(-90 211.1 117.7)">3</text>
<text x="216.8" y="117.7" transform="rotate(-90 216.8 117.7)">2</text>
<text x="222.5" y="117.7" transform="rotate(-90 222.5 117.7)">1</text>
<text x="50.8" y="125.3">7</text>
<text x="55.1" y="120.4">VIN+</text>
<text x="68.7" y="124.2">A1</text>
<text x="68.7" y="122.3">A0</text>
<text x="74.2" y="123.4">1</text>
<text x="74.2" y="121.5">2</text>
<text x="55.1" y="126.1">VIN-</text>
<text x="67.1" y="128">GND</text>
<text x="74.2" y="127.2">6</text>
<text x="204" y="137.7">P$1</text>
<text x="157.4" y="140.5">P$1</text>
<text x="163.7" y="141.4">P$1</text>
<text x="210.4" y="138.5">P$1</text>
<text x="227.8" y="138.6">P$1</text>
<text x="234.1" y="139.4">P$1</text>
<text x="251" y="143.8" transform="rotate(-90 251 143.8)">BR</text>
<text x="258.7" y="143.8" transform="rotate(-90 258.7 143.8)">BL</text>
<text x="136.8" y="144.7" transform="rotate(-90 136.8 144.7)">TL</text>
<text x="144.4" y="144.7" transform="rotate(-90 144.4 144.7)">TR</text>
<text x="250.2" y="149.5" transform="rotate(-90 250.2 149.5)">BR</text>
<text x="257.8" y="149.2" transform="rotate(-90 257.8 149.2)">BL</text>
<text x="136" y="150.1" transform="rotate(-90 136 150.1)">TL</text>
<text x="141.8" y="153.8">BIG</text>
<text x="143.6" y="150.4" transform="rotate(-90 143.6 150.4)">TR</text>
<text x="148.1" y="154.7">BIG</text>
<text x="175.4" y="150">P$1</text>
<text x="181.8" y="150.9">P$1</text>
<text x="187.8" y="155.7">P$1</text>
<text x="243.4" y="153.7">BIG</text>
<text x="249.7" y="152.9">BIG</text>
<text x="49.8" y="156.7">1</text>
<text x="49.8" y="160.5">2</text>
<text x="54.2" y="157.5">VIN</text>
<text x="54.2" y="161.3">SW</text>
<text x="59.9" y="161.3">EN</text>
<text x="60.1" y="157.5">FB</text>
<text x="65.6" y="160.5">5</text>
<text x="65.6" y="156.7">6</text>
<text x="136" y="160" transform="rotate(-90 136 160)">BL</text>
<text x="143.6" y="160" transform="rotate(-90 143.6 160)">BR</text>
<text x="194.2" y="156.6">P$1</text>
<text x="250.2" y="159" transform="rotate(-90 250.2 159)">TR</text>
<text x="257.8" y="159" transform="rotate(-90 257.8 159)">TL</text>
<text x="49.8" y="164.3">3</text>
<text x="54.2" y="165.1">GND</text>
<text x="59" y="165.1">BST</text>
<text x="65.6" y="164.3">4</text>
<text x="136.8" y="165.4" transform="rotate(-90 136.8 165.4)">BL</text>
<text x="144.4" y="165.7" transform="rotate(-90 144.4 165.7)">BR</text>
<text x="251" y="167.6" transform="rotate(-90 251 167.6)">BR TR</text>
<text x="258.7" y="167.6" transform="rotate(-90 258.7 167.6)">BL</text>
<text x="258.7" y="164.4" transform="rotate(-90 258.7 164.4)">TL</text>
<text x="136.8" y="169.5" transform="rotate(-90 136.8 169.5)">TL</text>
<text x="144.4" y="169.5" transform="rotate(-90 144.4 169.5)">TR</text>
<text x="176.4" y="172.9">P$1</text>
<text x="182.8" y="173.7">P$1</text>
<text x="250.2" y="173.3" transform="rotate(-90 250.2 173.3)">BR</text>
<text x="257.8" y="173" transform="rotate(-90 257.8 173)">BL</text>
<text x="136" y="174.8" transform="rotate(-90 136 174.8)">TL</text>
<text x="141.8" y="178.6">BIG</text>
<text x="143.6" y="175.1" transform="rotate(-90 143.6 175.1)">TR</text>
<text x="148.1" y="179.4">BIG</text>
<text x="243.4" y="177.5">BIG</text>
<text x="249.7" y="176.7">BIG</text>
<text x="136" y="184.7" transform="rotate(-90 136 184.7)">BL</text>
<text x="143.6" y="184.7" transform="rotate(-90 143.6 184.7)">BR</text>
<text x="250.2" y="182.8" transform="rotate(-90 250.2 182.8)">TR</text>
<text x="257.8" y="182.8" transform="rotate(-90 257.8 182.8)">TL</text>
<text x="136.8" y="190.2" transform="rotate(-90 136.8 190.2)">BL</text>
<text x="144.4" y="190.4" transform="rotate(-90 144.4 190.4)">BR</text>
<text x="166.9" y="190">P$1</text>
<text x="173.2" y="190.8">P$1</text>
<text x="187.8" y="190">P$1</text>
<text x="194.2" y="190.8">P$1</text>
<text x="206.9" y="190">P$1</text>
<text x="213.2" y="190.8">P$1</text>
<text x="251" y="188.4" transform="rotate(-90 251 188.4)">TR</text>
<text x="258.7" y="188.2" transform="rotate(-90 258.7 188.2)">TL</text>
</g>
<g font-size="1.3" fill="#c90d0c">
<text x="148.2" y="163.3" transform="rotate(-90 148.2 163.3)">+</text>
<text x="226.3" y="172.9" transform="rotate(-90 226.3 172.9)">+</text>
</g>
</svg>
